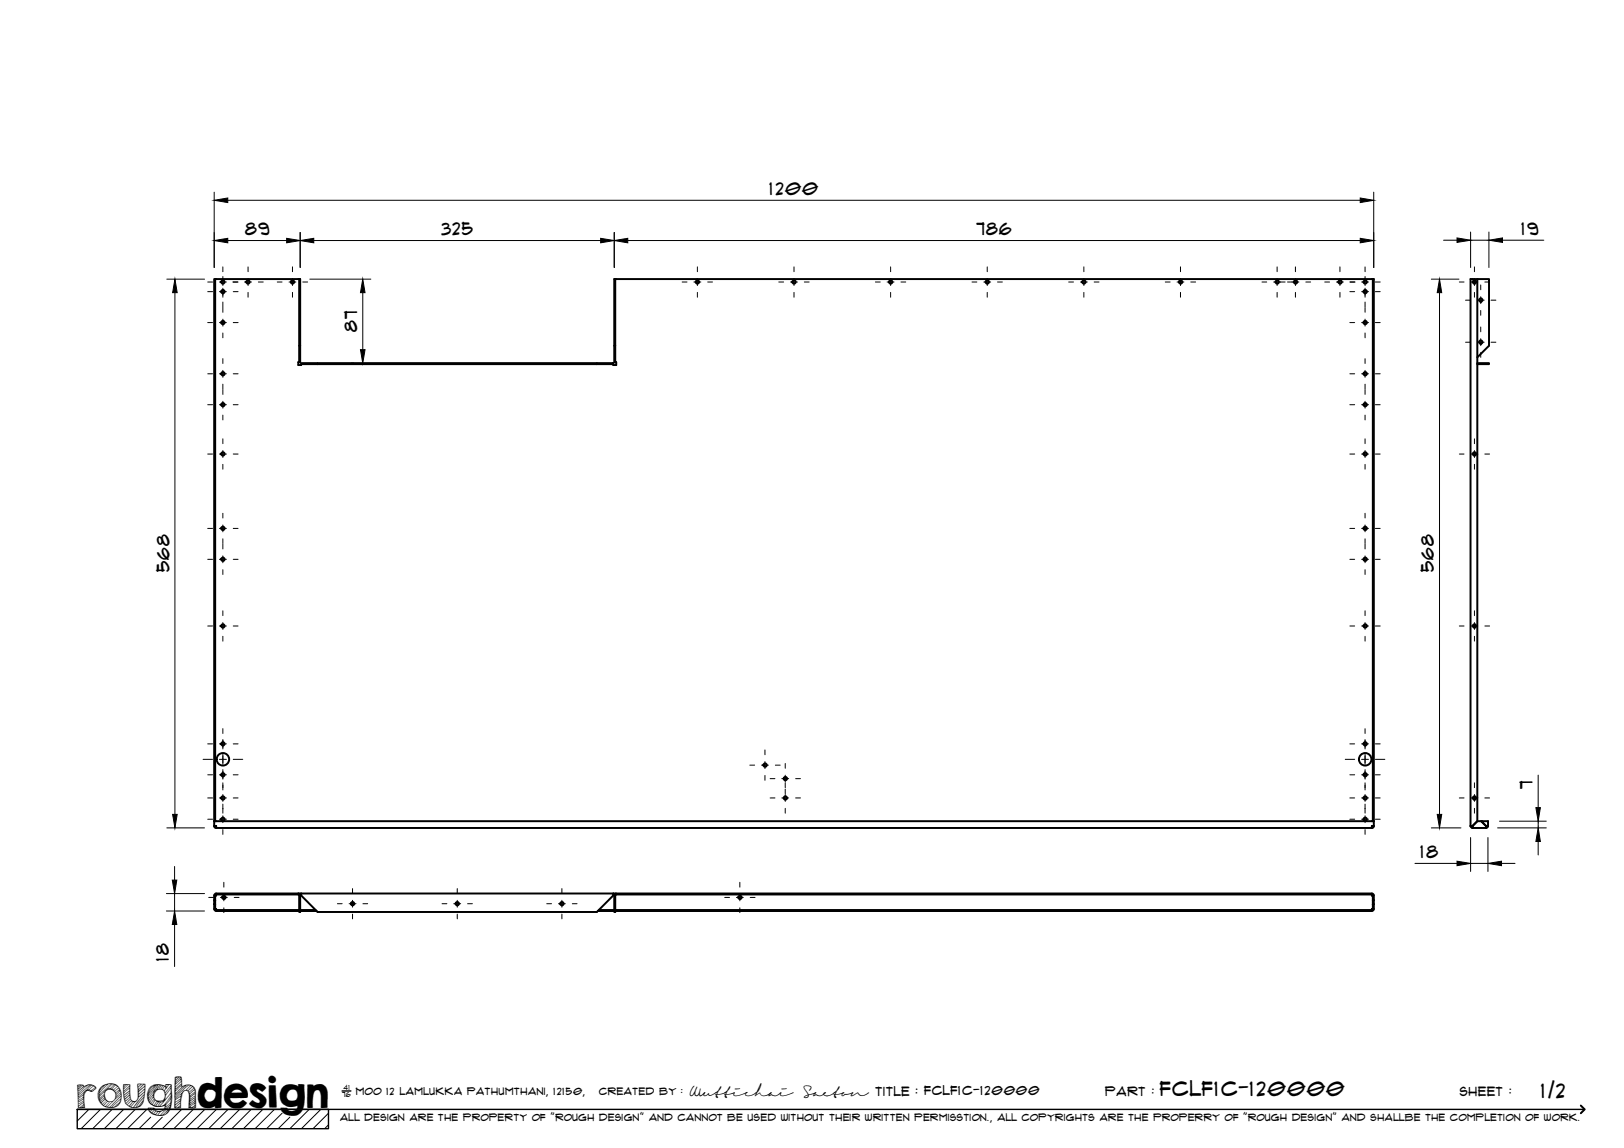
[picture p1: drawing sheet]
<svg xmlns="http://www.w3.org/2000/svg" width="420mm" height="297mm" viewBox="0 0 420 297" stroke-linecap="round" stroke-linejoin="round" font-family="sans-serif">
<!-- layer: Visible -->
<g fill="none" stroke="#000" stroke-width=".51">
<path d="M55.7 72.2h-.3v140.3h.3v-140.3h21.7M159.2 72.2h196v140.3h.2v-140.3h-.2M380.4 72.2h1.8v140.3l-1.3 1.2h-.5zM382.2 72.2h3v17.3l-3 3M77.4 93.7h-.2v.8h.7v-.5h4.3v.2M77.4 89.5h.3v4.2h-.3zM77.4 89.5v-17.3h.3v17.3M77.9 94.2h76.5M82.2 94h72.2M154.4 94h4.3v.2h-4.3zM158.9 89.5h.3v4.2h-.3zM158.9 89.5v-17.3h.3v17.3"/>
<path d="M159.2 93.7h.2v.8h-.7v-.3M382.2 94h3v.2h-3M55.9 214l-.5-.3 .1 .4 .4 .1M354.9 214l.5-.3v-1.2h-300v1.2h.5v.5h299v-.5h.5l-.1 .3-.4 .2M380.4 213.7l.6 .5v-.5l1.2-1.2h1l1.3 1.2v.5h-3.5v-.5zM380.7 213.7l.3 .3M383.2 212.5h1.8l-.1 1.5-.4 .2v-.5zM384.5 213.7h.2M384.5 213.7h.5h-.3M384.7 213.7l-.2 .3M55.4 235.2l.1 .3 .4 .2h21.5M55.7 233.9l-.3 .1h.3v1.2h.2"/>
<path d="M55.7 231.7h.2M55.7 232.9v1.1M55.7 233l-.3-.1v2.3M55.7 231.7v1.2M55.9 235.2h-.2l.2 .2M55.9 231.7h-.2M55.9 235.2v.3M55.9 231.4v.3M55.9 235.5h21.5M55.9 231.4l-.2 .3M77.2 231.2l.2 .1 .3 .4v4.3h-.3v-4.3l-.2-.3h-21.3M77.6 231.4h.3"/>
<path d="M77.7 235.7h4.2M77.7 235.5h4M77.9 231.2v.5l4.3 4.3h72.2l4.3-4.3v-.5M154.7 235.7h4.2M154.9 235.5h4M158.7 231.2h196.2M158.7 231.2h-102.8l-.4 .2-.1 .3v1.2h.3M158.7 231.4h.3M159.2 235.7h195.7M159.4 231.2l-.5 .5v4.3h.3v-4.3l.2-.3h195.5v.3M354.9 231.7h.3M354.9 235.2h.3l-.3 .2"/>
<path d="M354.9 235.2v.3h-195.7M354.9 231.4l.3 .3M354.9 231.2l.5 .2v1.5h-.2v-1.2M355.2 234v1.2h-.3M355.2 233.9l.2 .1M355.2 234h.2v1.2M355.4 233.9v-1h-.2v1.1M355.4 235.2v.3l-.5 .2"/>
<circle cx="57.7" cy="73" r=".43"/>
<circle cx="57.7" cy="75.5" r=".43"/>
<circle cx="64.2" cy="73" r=".43"/>
<circle cx="75.7" cy="73" r=".43"/>
<circle cx="180.4" cy="73" r=".43"/>
<circle cx="205.4" cy="73" r=".43"/>
<circle cx="230.4" cy="73" r=".43"/>
<circle cx="255.4" cy="73" r=".43"/>
<circle cx="280.4" cy="73" r=".43"/>
<circle cx="305.4" cy="73" r=".43"/>
<circle cx="330.4" cy="73" r=".43"/>
<circle cx="335.2" cy="73" r=".43"/>
<circle cx="346.7" cy="73" r=".43"/>
<circle cx="353.2" cy="75.5" r=".43"/>
<circle cx="353.2" cy="73" r=".43"/>
<circle cx="381.5" cy="73" r=".43"/>
<circle cx="383.1" cy="77.6" r=".43"/>
<circle cx="57.7" cy="83.5" r=".43"/>
<circle cx="57.7" cy="96.7" r=".43"/>
<circle cx="353.2" cy="83.5" r=".43"/>
<circle cx="353.2" cy="96.7" r=".43"/>
<circle cx="383.1" cy="88.5" r=".43"/>
<circle cx="57.7" cy="104.7" r=".43"/>
<circle cx="57.7" cy="117.5" r=".43"/>
<circle cx="353.2" cy="104.7" r=".43"/>
<circle cx="353.2" cy="117.5" r=".43"/>
<circle cx="381.5" cy="117.5" r=".43"/>
<circle cx="57.7" cy="136.7" r=".43"/>
<circle cx="353.2" cy="136.7" r=".43"/>
<circle cx="57.7" cy="144.7" r=".43"/>
<circle cx="353.2" cy="144.7" r=".43"/>
<circle cx="57.7" cy="162" r=".43"/>
<circle cx="353.2" cy="162" r=".43"/>
<circle cx="381.5" cy="162" r=".43"/>
<circle cx="57.7" cy="192.5" r=".43"/>
<circle cx="57.7" cy="196.5" r="1.62"/>
<circle cx="197.9" cy="198" r=".43"/>
<circle cx="353.2" cy="192.5" r=".43"/>
<circle cx="353.2" cy="196.5" r="1.62"/>
<circle cx="57.7" cy="212" r=".43"/>
<circle cx="57.7" cy="200.5" r=".43"/>
<circle cx="57.7" cy="206.5" r=".43"/>
<circle cx="203.2" cy="201.5" r=".43"/>
<circle cx="203.2" cy="206.5" r=".43"/>
<circle cx="353.2" cy="212" r=".43"/>
<circle cx="353.2" cy="200.5" r=".43"/>
<circle cx="353.2" cy="206.5" r=".43"/>
<circle cx="381.5" cy="206.5" r=".43"/>
<circle cx="57.9" cy="232.2" r=".43"/>
<circle cx="91.2" cy="233.8" r=".43"/>
<circle cx="118.3" cy="233.8" r=".43"/>
<circle cx="145.4" cy="233.8" r=".43"/>
<circle cx="191.4" cy="232.2" r=".43"/>
</g>
<circle cx="55.7" cy="213.7" r=".25" fill="#000"/>
<!-- layer: TitleBlock -->
<path d="M20 287h65v5h-65zM20 287h390M88.5 282.3h2.3" fill="none" stroke="#000" stroke-width=".36"/>
<path d="M409 286.1l1 .9-1 1" fill="none" stroke="#000" stroke-width=".51"/>
<g fill="none" stroke="#000" stroke-width=".26">
<path d="M23 287l-3 3.1M26 287l-5 5M29 287l-5 5M32 287l-5 5M35 287l-5 5M38 287l-5 5M39 289.1l-3 2.9M42 289.1l-3 2.9M47 287l-5 5M50 287l-5 5M53 287l-5 5M56 287l-5 5"/>
<path d="M59 287l-5 5M62 287l-5 5M65 287l-5 5M68 287l-5 5M71 287l-5 5M73 288l-4 4M75 289.1l-3 2.9M80 287l-5 5M83 287l-5 5M85 288l-4 4M85 291l-1 1"/>
</g>
<!-- layer: Smart Centers -->
<g fill="none" stroke="#000" stroke-width=".26">
<path d="M53.7 73h1.3M53.7 75.5h1.3M56.8 73h1.8M56.8 75.5h1.8M57.7 69.1v1.2M57.7 71.6v2.3M57.7 74.6v2.3M57.7 78.2v1.2M57.7 79.6v1.2M60.2 73h1.4M60.3 75.5h1.3M63.3 73h1.8"/>
<path d="M64.2 69.1v1.2M64.2 72.1v1.8M64.2 75.7v1.2M66.8 73h1.3M71.7 73h1.3M74.8 73h1.8M75.7 69.1v1.2M75.7 72.1v1.8M75.7 75.7v1.2M78.3 73h1.3M176.5 73h1.2M179.5 73h1.8"/>
<path d="M180.4 69.1v1.2M180.4 72.1v1.8M180.4 75.7v1.2M183.1 73h1.2M201.5 73h1.2M204.5 73h1.8M205.4 69.1v1.2M205.4 72.1v1.8M205.4 75.7v1.2M208.1 73h1.2M226.5 73h1.2M229.5 73h1.8"/>
<path d="M230.4 69.1v1.2M230.4 72.1v1.8M230.4 75.7v1.2M233.1 73h1.2M251.5 73h1.2M254.5 73h1.8M255.4 69.1v1.2M255.4 72.1v1.8M255.4 75.7v1.2M258.1 73h1.2M276.5 73h1.2M279.5 73h1.8"/>
<path d="M280.4 69.1v1.2M280.4 72.1v1.8M280.4 75.7v1.2M283.1 73h1.2M301.5 73h1.2M304.5 73h1.8M305.4 69.1v1.2M305.4 72.1v1.8M305.4 75.7v1.2M308.1 73h1.2M326.5 73h1.2M329.5 73h3"/>
<path d="M330.4 69.1v1.2M330.4 72.1v1.8M330.4 75.7v1.2M333.1 73h3M335.2 69.1v1.2M335.2 72.1v1.8M335.2 75.7v1.2M337.8 73h1.3M342.7 73h1.3M345.8 73h1.8M346.7 69.1v1.2M346.7 72.1v1.8"/>
<path d="M346.7 75.7v1.2M349.2 73h1.4M349.2 75.5h1.3M352.3 73h1.8M352.3 75.5h1.8M353.2 69.1v1.2M353.2 71.6v2.3M353.2 74.6v2.3M353.2 78.2v1.2M353.2 79.6v1.2M355.8 73h1.3M355.8 75.5h1.3"/>
<path d="M377.5 73h1.3M379.2 77.7h1.2M380.6 73h1.8M381.5 69.1v1.2M381.5 72.1v1.8M381.5 75.7v1.2M382.2 77.7h1.8M383.1 73.7v1.3M383.1 76.8v1.8M384.2 73h1.2M385.8 77.7h1.2M53.7 83.5h1.3"/>
<path d="M53.7 96.7h1.3M56.8 83.5h1.8M56.8 96.7h1.8M57.7 82.6v1.8M57.7 86.2v1.2M57.7 92.8v1.3M57.7 95.8v1.8M57.7 99.4v1.3M60.3 83.5h1.3M60.3 96.7h1.3M349.2 83.5h1.3M349.2 96.7h1.3"/>
<path d="M352.3 83.5h1.8M352.3 96.7h1.8M353.2 82.6v1.8M353.2 86.2v1.2M353.2 92.8v1.3M353.2 95.8v1.8M353.2 99.4v1.3M355.8 83.5h1.3M355.8 96.7h1.3M379.2 88.5h1.2M382.2 88.5h1.8M383.1 80.3v1.3"/>
<path d="M383.1 84.6v1.3M383.1 87.6v1.8M383.1 91.2v1.3M385.8 88.5h1.2M53.7 117.5h1.3M53.7 104.7h1.3M56.8 117.5h1.8M56.8 104.7h1.8M57.7 100.8v1.3M57.7 103.8v1.8M57.7 107.4v1.3M57.7 113.5v1.3"/>
<path d="M57.7 116.6v1.8M60.3 117.5h1.3M60.3 104.7h1.3M349.2 117.5h1.3M349.2 104.7h1.3M352.3 117.5h1.8M352.3 104.7h1.8M353.2 100.8v1.3M353.2 103.8v1.8M353.2 107.4v1.3M353.2 113.5v1.3M353.2 116.6v1.8"/>
<path d="M355.8 117.5h1.3M355.8 104.7h1.3M377.5 117.5h1.3M380.6 117.5h1.8M381.5 113.5v1.3M381.5 116.6v1.8M384.2 117.5h1.2M53.7 136.7h1.3M56.8 136.7h1.8M57.7 120.1v1.3M57.7 132.8v1.2M57.7 135.8v1.8"/>
<path d="M57.7 139.4v1.2M60.3 136.7h1.3M349.2 136.7h1.3M352.3 136.7h1.8M353.2 120.1v1.3M353.2 132.8v1.2M353.2 135.8v1.8M353.2 139.4v1.2M355.8 136.7h1.3M381.5 120.1v1.3M53.7 144.7h1.3M56.8 144.7h1.8"/>
<path d="M57.7 140.8v1.2M57.7 143.8v1.8M57.7 147.4v1.2M57.7 158v1.3M60.3 144.7h1.3M349.2 144.7h1.3M352.3 144.7h1.8M353.2 140.8v1.2M353.2 143.8v1.8M353.2 147.4v1.2M353.2 158v1.3M355.8 144.7h1.3"/>
<path d="M381.5 158v1.3M53.7 162h1.3M56.8 162h1.8M57.7 161.1v1.8M57.7 164.6v1.3M60.3 162h1.3M349.2 162h1.3M352.3 162h1.8M353.2 161.1v1.8M353.2 164.6v1.3M355.8 162h1.3M377.5 162h1.3"/>
<path d="M380.6 162h1.8M381.5 161.1v1.8M381.5 164.6v1.3M384.2 162h1.2M52.5 196.5h2.5M53.7 192.5h1.3M56.8 192.5h1.8M56.8 196.5h1.8M57.7 188.5v1.3M57.7 191.4v2.4M57.7 195.1v2.7M57.7 199.1v2.5"/>
<path d="M60.3 192.5h1.3M60.3 196.5h2.5M194 198h1.2M197 198h1.8M197.9 194v1.3M197.9 197.1v1.8M200.6 198h1.2M203.2 197.6v1.2M348 196.5h2.5M349.2 192.5h1.3M352.3 192.5h1.8M352.3 196.5h1.8"/>
<path d="M353.2 188.5v1.3M353.2 191.4v2.4M353.2 195.1v2.7M353.2 199.1v2.5M355.8 192.5h1.3M355.8 196.5h2.5M53.7 212h1.3M53.7 206.5h1.3M53.7 200.5h1.3M56.8 212h1.8M56.8 206.5h1.8M56.8 200.5h1.8"/>
<path d="M57.7 202.6v1.8M57.7 205.6v1.8M57.7 208.1v2.3M57.7 211.1v1.8M57.7 214.7v1.2M60.3 212h1.3M60.3 206.5h1.3M60.3 200.5h1.3M197.9 200.6v1.3M199.2 206.5h1.3M199.2 201.5h1.3M202.3 206.5h1.7"/>
<path d="M202.3 201.5h1.7M203.2 200.6v1.8M203.2 202.6v1.2M203.2 204.2v1.2M203.2 205.6v1.8M203.2 209.2v1.2M205.8 206.5h1.3M205.8 201.5h1.3M349.2 212h1.3M349.2 206.5h1.3M349.2 200.5h1.3M352.3 212h1.8"/>
<path d="M352.3 206.5h1.8M352.3 200.5h1.8M353.2 202.6v1.8M353.2 205.6v1.8M353.2 208.1v2.3M353.2 211.1v1.8M353.2 214.7v1.2M355.8 212h1.3M355.8 206.5h1.3M355.8 200.5h1.3M377.5 206.5h1.3M380.6 206.5h1.8"/>
<path d="M381.5 202.6v1.2M381.5 205.6v1.8M381.5 209.2v1.2M384.2 206.5h1.2M54 232.2h1.2M57 232.2h1.8M57.9 228.3v1.2M57.9 231.3v1.8M57.9 234.9v1.2M60.6 232.2h1.2M87.3 233.8h1.2M90.3 233.8h1.8"/>
<path d="M91.2 229.9v1.2M91.2 232.9v1.8M91.2 236.5v1.3M93.9 233.8h1.2M114.4 233.8h1.2M117.4 233.8h1.8M118.3 229.9v1.2M118.3 232.9v1.8M118.3 236.5v1.3M121 233.8h1.2M141.5 233.8h1.2M144.5 233.8h1.8"/>
<path d="M145.4 229.9v1.2M145.4 232.9v1.8M145.4 236.5v1.3M148.1 233.8h1.2M187.5 232.2h1.2M190.5 232.2h1.8M191.4 228.3v1.2M191.4 231.3v1.8M191.4 234.9v1.2M194.1 232.2h1.2"/>
</g>
<!-- layer: FD_Dimensions -->
<g fill="none" stroke="#000" stroke-width=".26">
<path d="M55.4 49.7v19.5M58.9 51.8h293M355.4 49.7v19.5M43.2 72.2h9.7M45.3 75.7v135M58.9 62.2h15.3M77.7 60.1v9.1M80.2 72.2h15.7M81.2 62.2h74.2M93.9 75.7v14.8M158.9 60.1v9.1M162.4 62.2h189.5"/>
<path d="M370.3 72.2h7.2M372.4 75.7v135M373.5 62.2h3.5M380.5 60v9.2M380.5 62.2h4.7M385.2 60v9.2M388.7 62.2h10.7M90.8 94h1M43.2 214.2h9.7M370.3 214.2h7.7M380.5 216.7v8.8M385 216.7v8.8"/>
<path d="M387.5 214.2h12.5M388 212.5h12M398 200.6v8.4M398 212.5v1.7M398 217.7v3.5M43.1 231.2h9.8M43.1 235.7h9.8M45.2 224.2v3.5M45.2 231.2v4.5M45.2 239.2v10.9M366.1 223.4h10.9M380.5 223.4h4.5"/>
<path d="M388.5 223.4h3.5"/>
</g>
<g fill="#000" stroke="#000" stroke-width=".26">
<path d="M55.4 51.8l3.5-.6v1.2zM351.9 51.2l3.5 .6-3.5 .6zM45.3 72.2l.5 3.5h-1.1zM55.4 62.2l3.5-.5v1.1zM74.2 61.7l3.5 .5-3.5 .6zM77.7 62.2l3.5-.5v1.1zM93.9 72.2l.5 3.5h-1.1zM155.4 61.7l3.5 .5-3.5 .6zM158.9 62.2l3.5-.5v1.1zM351.9 61.7l3.5 .5-3.5 .6zM372.4 72.2l.6 3.5h-1.2zM377 61.6l3.5 .6-3.5 .5z"/>
<path d="M385.2 62.2l3.5-.6v1.1zM93.3 90.5h1.1l-.5 3.5zM44.7 210.7h1.1l-.5 3.5zM371.8 210.7h1.2l-.6 3.5zM398 214.2l.5 3.5h-1.1zM397.4 209h1.1l-.5 3.5zM44.6 227.7h1.1l-.5 3.5zM45.2 235.7l.5 3.5h-1.1zM377 222.8l3.5 .6-3.5 .6zM385 223.4l3.5-.6v1.2z"/>
</g>
<text font-size="9.7" x="19.9" y="286.8">roughdesign</text>
<g font-size="5.3">
<text x="300.1" y="283.6">FCLF1C-120000</text>
<text x="398.7" y="284">1/2</text>
</g>
<g font-size="4.6">
<text x="199.1" y="50.3">1200</text>
<text x="63.4" y="60.8">89</text>
<text x="114.2" y="60.7">325</text>
<text x="252.6" y="60.8">786</text>
<text x="393.6" y="60.7">19</text>
<text x="92.4" y="85.9" transform="rotate(-90 92.4 85.9)">87</text>
<text x="43.8" y="148.1" transform="rotate(-90 43.8 148.1)">568</text>
<text x="371" y="148.1" transform="rotate(-90 371 148.1)">568</text>
<text x="396.5" y="204.1" transform="rotate(-90 396.5 204.1)">7</text>
<text x="367.5" y="222">18</text>
<text x="43.7" y="248.7" transform="rotate(-90 43.7 248.7)">18</text>
</g>
<g font-size="3.4">
<text x="178.3" y="283.5">Wuttichai</text>
<text x="208.1" y="283.5">Saeton title : FCLF1C-120000</text>
</g>
<g font-size="3.3">
<text x="286" y="283.5">Part :</text>
<text x="377.7" y="283.5">sheet :</text>
</g>
<g font-size="2.7">
<text x="92.1" y="283.3">moo 12 Lamlukka pathumthani, 12150,</text>
<text x="155" y="283.3">created by :</text>
</g>
<text font-size="2.6" x="88" y="290.1">all design are the property of &quot;rough design&quot; and cannot be used without their written permisstion., all copyrights are the properry of &quot;rough design&quot; and shallbe the completion of work.</text>
<g font-size="1.9">
<text x="88.5" y="283.9">76</text>
<text x="88.9" y="282.1">41</text>
</g>
</svg>
